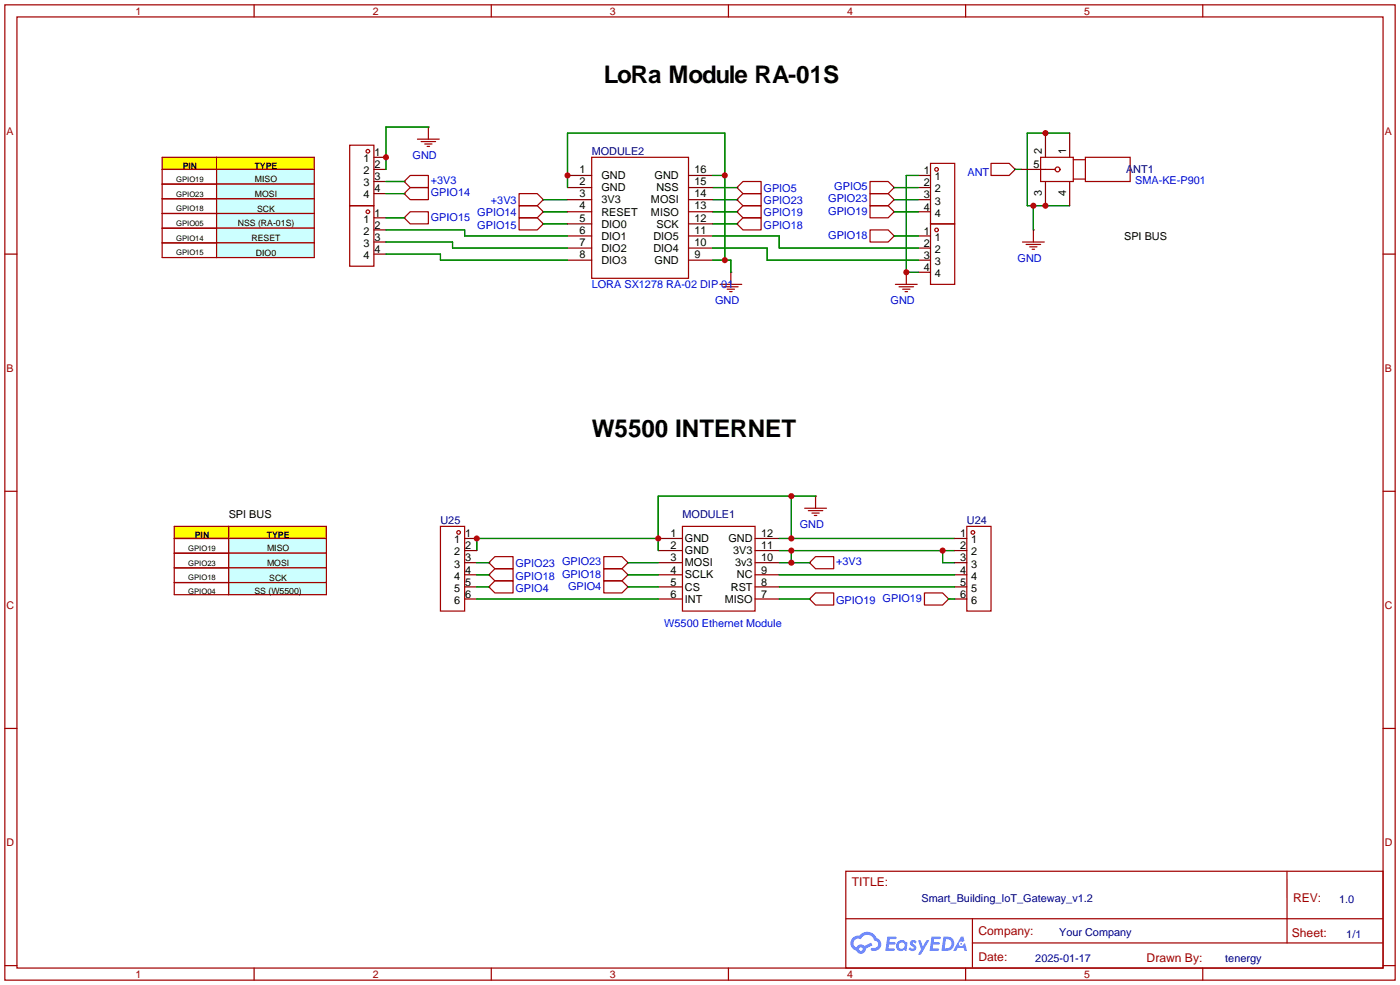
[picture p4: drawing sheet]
<svg xmlns="http://www.w3.org/2000/svg" width="294mm" height="207mm" viewBox="0 0 294 207" stroke-linecap="round" stroke-linejoin="round" font-family="sans-serif">
<g fill="none" stroke="#a10000" stroke-width=".25">
<path d="M1 1h291.9v204.7h-291.9zM3.6 3.6h286.7v199.6h-286.7zM53.3 1v2.6M103.1 1v2.6M152.9 1v2.6M202.7 1v2.6M252.5 1v2.6M1 53.3h2.6M290.3 53.3h2.6M1 103.1h2.6M290.3 103.1h2.6M1 152.9h2.6"/>
<path d="M290.3 152.9h2.6M177.5 182.9h112.8v20.3h-112.8zM177.6 192.8h112.6M204.1 197.9h86.1M204.1 192.8v10.2M270.2 182.9v15M1 202.7h2.6M53.3 203.2v2.5M103.1 203.2v2.5M152.9 203.2v2.5M202.7 203.2v2.5M252.5 203.2v2.5"/>
<path d="M290.3 202.7h2.6"/>
</g>
<g fill="#5487ff">
<path d="M191.2 197.5l.5-.2 .4 .1 .3 .3-.2 .4a.33 .33 0 0 0-.3-.3 .33 .33 0 0 0-.4 .1l.1 .1a.86 .86 0 0 1 .7 .7 .86 .86 0 0 1-.3 .8l-.7 .1-.6-.4 .4-.4 .5 .3 .2-.1v-.2a.88 .88 0 0 1-.6-1.3z"/>
<path d="M192.7 197.4h.6l.4 1.3 .8-1.3h.6l-1.8 3h-.6l.6-1.1z"/>
<path d="M186.3 196.6h1.6l.3 .1-.1 .4h-1.3l-.1 .6h1.1l.2 .3-.3 .3h-1.1l-.1 .8h1.2l.1 .2-.1 .2-1.8 .1z"/>
<path d="M195.6 196.6h1.6l.2 .1v.4h-1.3l-.1 .6h1.1l.2 .3-.3 .3h-1.1l-.1 .8h1.2l.1 .2-.1 .2-1.9 .1z"/>
<path d="M201.7 196.6h.5l.3 .9-.5 .2a.5 .5 0 0 0-.7 .2 .5 .5 0 0 0 .3 .7 .5 .5 0 0 0 .6-.4l.4-.2 .4 1.6h-.6l-.1-.7h-1.2l-.4 .7h-.6z"/>
<path d="M198 196.6l-.4 3h1a1.51 1.51 0 0 0 1.7-1.5 1.51 1.51 0 0 0-1.8-1.5zM198.6 197.1a1.02 1.02 0 0 1 1.1 1.2 1.02 1.02 0 0 1-1.4 .8z"/>
<path d="M188.5 197.6a1.11 1.11 0 0 0-.3 1.6 1.11 1.11 0 0 0 1.6 .2l.5 .2 .2-1.7-.4-.2a1.02 1.02 0 0 0-1.6-.1zM188.6 198.5a.67 .67 0 0 1 1.3 0 .67 .67 0 0 1-1.3 0z"/>
<path d="M179 196.9a1.58 1.58 0 0 0 .8 2.6 1.01 1.01 0 0 0 1.1 .7 1.01 1.01 0 0 0 .8-1.1l1.4-.7-.3-.5-1.3 .7a1.03 1.03 0 0 0-1.7 .3 1 1 0 0 1-.5-1.4 1 1 0 0 1 1.4-.3 1.49 1.49 0 0 1 1.5-1 1.49 1.49 0 0 1 1.4 1.2 .82 .82 0 0 1 .7 1.1 .82 .82 0 0 1-1.2 .5l-.3 .1v.3a1.4 1.4 0 0 0 2-.6 1.4 1.4 0 0 0-.8-1.9 2.19 2.19 0 0 0-3.7-.5l-.8 .1zM180.3 199.2a.4 .4 0 0 1 .8 0 .4 .4 0 0 1-.8 0z"/>
<circle cx="201.8" cy="198.1" r=".19"/>
</g>
<g fill="none" stroke="#a10000" stroke-width=".25">
<path d="M208 34.3h3.8l1.3 1.3-1.3 1.2h-3.8zM218.4 33h6.9v5.1h-6.9zM219.5 35.6h2M225.3 37.6h2.5M225.3 33.5h2.5M227.8 33h9.4v5.1h-9.4zM214.6 50.8h4.6M215.4 51.3h3M216.2 51.8h1.5M216.7 52.3h.5M216.9 48.3v2.5M126.7 116.8h3.9l1.2 1.3-1.2 1.3h-3.9z"/>
<path d="M126.7 119.4h3.9l1.2 1.3-1.2 1.2h-3.9zM143.3 110.5h15.2v17.8h-15.2zM168.9 106.7h4.6M169.7 107.2h3M169.9 118.1l1.3-1.3h3.8v2.6h-3.8zM170.4 107.7h1.6M170.9 108.2h.5M171.2 104.1v2.6M126.7 121.9h3.9l1.2 1.3-1.2 1.3h-3.9zM169.9 125.7l1.3-1.2h3.8v2.5h-3.8z"/>
<circle cx="222" cy="35.6" r=".51"/>
</g>
<g fill="none" stroke="#870000" stroke-width=".25">
<path d="M213.1 35.6h.1M214.4 35.6h5.1M219.5 27.9v5.1M219.5 38.1v5.1M224.5 27.9v5.1M224.5 38.1v5.1M216.9 48.3h.1M131.8 118.1h.1M138.2 113h5.1M138.2 115.6h5.1M138.2 118.1h5.1M158.5 113h5.1"/>
<path d="M158.5 115.6h5.1M158.5 118.1h5.1M169.9 118.1h.1M171.2 104.1h.1M131.8 123.2h.1M131.8 120.7h.1M138.2 120.7h5.1M138.2 123.2h5.1M138.2 125.7h5.1M158.5 120.7h5.1M158.5 123.2h5.1M158.5 125.7h5.1"/>
<path d="M169.9 125.7h.1"/>
</g>
<g fill="none" stroke="#008700" stroke-width=".25">
<path d="M213.1 35.6h1.3M224.5 27.9h-8.9v15.3h8.9M216.9 43.2v5.1M131.8 118.1h6.4M138.2 113h-38.1v2.6M163.6 118.1h6.3M163.6 115.6h36.8M163.6 113h36.8M166.1 104.1v8.9M166.1 115.6v2.5M171.2 104.1h-33v11.5M197.9 115.6v2.5h2.5"/>
<path d="M131.8 120.7h6.4M131.8 123.2h6.4M163.6 125.7h6.3"/>
</g>
<path d="M36.6 110.5h11.4v2.5h-11.4z" fill="#ff0"/>
<path d="M36.6 110.5h11.4v2.5h-11.4z" fill="none" stroke="#a10000" stroke-width=".25"/>
<path d="M48 110.5h20.5v2.5h-20.5z" fill="#ff0"/>
<path d="M36.6 113v3.1h11.4v-5.6h20.5v2.5z" fill="none" stroke="#a10000" stroke-width=".25"/>
<path d="M48 113h20.5v3.1h-20.5z" fill="#cff"/>
<path d="M36.6 116.1v3.1h11.4v-6.2h20.5v3.1z" fill="none" stroke="#a10000" stroke-width=".25"/>
<path d="M48 116.1h20.5v3.1h-20.5z" fill="#cff"/>
<path d="M36.6 119.2v3.1h11.4v-6.2h20.5v3.1z" fill="none" stroke="#a10000" stroke-width=".25"/>
<path d="M48 119.2h20.5v3.1h-20.5z" fill="#cff"/>
<path d="M36.6 122.3v2.5h11.4v-5.6h20.5v3.1z" fill="none" stroke="#a10000" stroke-width=".25"/>
<path d="M48 122.3h20.5v2.5h-20.5z" fill="#cff"/>
<path d="M48 122.3h20.5v2.5h-20.5z" fill="none" stroke="#a10000" stroke-width=".25"/>
<path d="M34 33h11.5v2.6h-11.5z" fill="#ff0"/>
<path d="M34 33h11.5v2.6h-11.5z" fill="none" stroke="#a10000" stroke-width=".25"/>
<path d="M45.5 33h20.5v2.6h-20.5z" fill="#ff0"/>
<path d="M34 35.6v3h11.5v-5.6h20.5v2.6z" fill="none" stroke="#a10000" stroke-width=".25"/>
<path d="M45.5 35.6h20.5v3h-20.5z" fill="#cff"/>
<path d="M34 38.6v3.1h11.5v-6.1h20.5v3z" fill="none" stroke="#a10000" stroke-width=".25"/>
<path d="M45.5 38.6h20.5v3.1h-20.5z" fill="#cff"/>
<path d="M34 41.7v3.1h11.5v-6.2h20.5v3.1z" fill="none" stroke="#a10000" stroke-width=".25"/>
<path d="M45.5 41.7h20.5v3.1h-20.5z" fill="#cff"/>
<path d="M34 44.8v3.1h11.5v-6.2h20.5v3.1z" fill="none" stroke="#a10000" stroke-width=".25"/>
<path d="M45.5 44.8h20.5v3.1h-20.5z" fill="#cff"/>
<path d="M34 47.9v3.1h11.5v-6.2h20.5v3.1z" fill="none" stroke="#a10000" stroke-width=".25"/>
<path d="M45.5 47.9h20.5v3.1h-20.5z" fill="#cff"/>
<path d="M34 51v3.1h11.5v-6.2h20.5v3.1z" fill="none" stroke="#a10000" stroke-width=".25"/>
<path d="M45.5 51h20.5v3.1h-20.5z" fill="#cff"/>
<g fill="none" stroke="#a10000" stroke-width=".25">
<path d="M73.4 30.5h5.1v12.7h-5.1zM86.1 36.8h3.8v2.6h-3.8l-1.3-1.3zM87.6 29.2h4.6M88.4 29.7h3M89.2 30.2h1.5M89.7 30.7h.5M89.9 26.7v2.5M124.2 33h20.3v25.4h-20.3zM154.7 39.4l1.3-1.3h3.8v2.5h-3.8zM182.6 38.1h3.8l1.3 1.3-1.3 1.2h-3.8zM195.3 34.3h5.1v12.7h-5.1zM45.5 51h20.5v3.1h-20.5z"/>
<path d="M73.4 43.2h5.1v12.7h-5.1zM84.8 40.6l1.3-1.2h3.8v2.5h-3.8zM84.8 45.7l1.3-1.2h3.8v2.5h-3.8zM109 43.2h3.8l1.2 1.3-1.2 1.2h-3.8zM109 40.6h3.8l1.2 1.3-1.2 1.3h-3.8zM109 45.7h3.8l1.2 1.3-1.2 1.3h-3.8zM151.1 59.7h4.6M153.4 57.2v2.5M156 43.2h3.8v2.5h-3.8l-1.3-1.2zM156 40.6h3.8v2.6h-3.8l-1.3-1.3zM156 45.7h3.8v2.6h-3.8l-1.3-1.3zM182.6 43.2h3.8l1.3 1.3-1.3 1.2h-3.8z"/>
<path d="M182.6 40.6h3.8l1.3 1.3-1.3 1.3h-3.8zM182.6 48.3h3.8l1.3 1.2-1.3 1.3h-3.8zM188 59.7h4.5M190.2 57.2v2.5M195.3 47h5.1v12.7h-5.1zM151.9 60.2h3M152.7 60.7h1.5M153.2 61.2h.5M188.7 60.2h3.1M189.5 60.7h1.5M190 61.2h.5M92.5 110.5h5v17.8h-5z"/>
<path d="M102.6 118.1l1.3-1.3h3.8v2.6h-3.8zM202.9 110.5h5.1v17.8h-5.1zM102.6 123.2l1.3-1.3h3.8v2.6h-3.8zM102.6 120.7l1.3-1.3h3.8v2.5h-3.8zM194.1 124.5h3.8l1.2 1.2-1.2 1.3h-3.8z"/>
<circle cx="77.2" cy="31.8" r=".38"/>
<circle cx="196.6" cy="35.6" r=".38"/>
<circle cx="77.2" cy="44.5" r=".38"/>
<circle cx="196.6" cy="48.3" r=".38"/>
<circle cx="96.3" cy="111.8" r=".38"/>
<circle cx="204.2" cy="111.8" r=".38"/>
</g>
<g fill="none" stroke="#870000" stroke-width=".25">
<path d="M78.5 33h2.5M78.5 35.6h2.5M78.5 38.1h2.5M84.8 38.1h.1M89.9 26.7h.1M119.1 36.8h5.1M119.1 39.4h5.1M144.5 36.8h5.1M144.5 39.4h5.1M154.7 39.4h.1M187.7 39.4h.1M192.8 36.8h2.5"/>
<path d="M192.8 39.4h2.5M78.5 40.6h2.5M78.5 45.7h2.5M78.5 48.3h2.5M78.5 50.8h2.5M78.5 53.3h2.5M84.8 40.6h.1M84.8 45.7h.1M114 44.5h.1M114 41.9h.1M114 47h.1M119.1 41.9h5.1"/>
<path d="M119.1 44.5h5.1M119.1 47h5.1M119.1 49.5h5.1M119.1 52.1h5.1M119.1 54.6h5.1M144.5 41.9h5.1M144.5 44.5h5.1M144.5 47h5.1M144.5 49.5h5.1M144.5 52.1h5.1M144.5 54.6h5.1M153.4 57.2h.1"/>
<path d="M154.7 44.5h.1M154.7 41.9h.1M154.7 47h.1M187.7 44.5h.1M187.7 41.9h.1M187.7 49.5h.1M190.2 57.2h.1M192.8 41.9h2.5M192.8 44.5h2.5M192.8 49.5h2.5M192.8 52.1h2.5M192.8 54.6h2.5"/>
<path d="M192.8 57.2h2.5M97.5 113h2.6M97.5 115.6h2.6M97.5 118.1h2.6M102.6 118.1h.1M200.4 113h2.5M200.4 115.6h2.5M200.4 118.1h2.5M97.5 120.7h2.6M97.5 123.2h2.6M97.5 125.7h2.6M102.6 123.2h.1"/>
<path d="M102.6 120.7h.1M199.1 125.7h.1M200.4 120.7h2.5M200.4 123.2h2.5M200.4 125.7h2.5"/>
</g>
<g fill="none" stroke="#008700" stroke-width=".25">
<path d="M81 38.1h3.8M89.9 26.7h-8.9v8.9M119.1 39.4v-11.5h33v26.7M149.6 39.4h5.1M149.6 36.8h2.5M187.7 39.4h5.1M192.8 36.8h-2.6v20.4h2.6M81 53.3h11.5v1.3h26.6M81 48.3h16.5v1.2h21.6M81 50.8h14v1.3h24.1M81 40.6h3.8M81 45.7h3.8"/>
<path d="M114 47h5.1M114 44.5h5.1M114 41.9h5.1M149.6 47h5.1M149.6 44.5h5.1M149.6 41.9h5.1M149.6 54.6h3.8v2.6M149.6 52.1h11.4v2.5h31.8M149.6 49.5h14v2.6h29.2M187.7 44.5h5.1M187.7 41.9h5.1M187.7 49.5h5.1"/>
<path d="M100.1 118.1h2.5M100.1 120.7h2.5M100.1 123.2h2.5M100.1 125.7h38.1M163.6 120.7h36.8M163.6 123.2h36.8M199.1 125.7h1.3"/>
</g>
<g fill="#c00">
<circle cx="219.5" cy="27.9" r=".63"/>
<circle cx="216.9" cy="43.2" r=".63"/>
<circle cx="219.5" cy="43.2" r=".63"/>
<circle cx="166.1" cy="118.1" r=".63"/>
<circle cx="166.1" cy="115.6" r=".63"/>
<circle cx="197.9" cy="115.6" r=".63"/>
<circle cx="166.1" cy="113" r=".63"/>
<circle cx="166.1" cy="104.1" r=".63"/>
<circle cx="138.2" cy="113" r=".63"/>
<circle cx="100.1" cy="113" r=".63"/>
<circle cx="152.1" cy="54.6" r=".63"/>
<circle cx="152.1" cy="36.8" r=".63"/>
<circle cx="119.1" cy="36.8" r=".63"/>
<circle cx="190.2" cy="57.1" r=".63"/>
<circle cx="81" cy="33" r=".63"/>
</g>
<g font-size="5.1">
<text x="126.7" y="17.5">LoRa Module RA-01S</text>
<text x="124.2" y="91.6">W5500 INTERNET</text>
</g>
<g font-size="2.5" fill="#a00000">
<text x="178.8" y="186">TITLE:</text>
<text x="271.4" y="189.4">REV:</text>
<text x="205.4" y="196.3">Company:</text>
<text x="271.2" y="196.7">Sheet:</text>
<text x="205.4" y="201.8">Date:</text>
<text x="240.7" y="201.9">Drawn By:</text>
</g>
<g font-size="2.3">
<text x="76.3" y="34">1</text>
<text x="78.6" y="32.8">1</text>
<text x="78.6" y="35.3">2</text>
<text x="216.9" y="35.3">5</text>
<text x="218.7" y="32.2" transform="rotate(-90 218.7 32.2)">2</text>
<text x="223.8" y="32.2" transform="rotate(-90 223.8 32.2)">1</text>
<text x="76.3" y="36.6">2</text>
<text x="76.3" y="39.1">3</text>
<text x="76.3" y="41.7">4</text>
<text x="78.6" y="37.8">3</text>
<text x="78.6" y="40.4">4</text>
<text x="121.7" y="36.4">1</text>
<text x="121.7" y="38.9">2</text>
<text x="121.7" y="41.4">3</text>
<text x="126.2" y="37.6">GND</text>
<text x="126.2" y="40.2">GND</text>
<text x="137.4" y="37.6">GND</text>
<text x="137.8" y="40.2">NSS</text>
<text x="145.8" y="41.4">14</text>
<text x="145.8" y="38.9">15</text>
<text x="145.8" y="36.4">16</text>
<text x="193.9" y="36.6">1</text>
<text x="193.9" y="39.1">2</text>
<text x="193.9" y="41.7">3</text>
<text x="196.3" y="37.8">1</text>
<text x="196.3" y="40.4">2</text>
<text x="218.7" y="41.1" transform="rotate(-90 218.7 41.1)">3</text>
<text x="223.8" y="41.1" transform="rotate(-90 223.8 41.1)">4</text>
<text x="76.3" y="46.7">1</text>
<text x="78.6" y="45.5">1</text>
<text x="121.7" y="44">4</text>
<text x="121.7" y="46.5">5</text>
<text x="126.2" y="42.7">3V3</text>
<text x="126.2" y="45.2">RESET</text>
<text x="126.2" y="47.8">DIO0</text>
<text x="136.6" y="45.2">MISO</text>
<text x="136.6" y="42.7">MOSI</text>
<text x="137.8" y="47.8">SCK</text>
<text x="145.8" y="46.5">12</text>
<text x="145.8" y="44">13</text>
<text x="193.9" y="44.2">4</text>
<text x="196.3" y="42.9">3</text>
<text x="196.3" y="45.5">4</text>
<text x="76.3" y="49.3">2</text>
<text x="76.3" y="51.8">3</text>
<text x="78.6" y="48">2</text>
<text x="78.6" y="50.5">3</text>
<text x="78.6" y="53.1">4</text>
<text x="121.7" y="49.1">6</text>
<text x="121.7" y="51.6">7</text>
<text x="126.2" y="50.3">DIO1</text>
<text x="126.2" y="52.9">DIO2</text>
<text x="137.2" y="52.9">DIO4</text>
<text x="137.2" y="50.3">DIO5</text>
<text x="145.8" y="51.6">10</text>
<text x="145.8" y="49.1">11</text>
<text x="193.9" y="49.3">1</text>
<text x="193.9" y="51.8">2</text>
<text x="196.3" y="50.5">1</text>
<text x="196.3" y="53.1">2</text>
<text x="236" y="50.3">SPI BUS</text>
<text x="76.3" y="54.4">4</text>
<text x="121.7" y="54.1">8</text>
<text x="126.2" y="55.4">DIO3</text>
<text x="137.4" y="55.4">GND</text>
<text x="145.8" y="54.1">9</text>
<text x="193.9" y="54.4">3</text>
<text x="193.9" y="56.9">4</text>
<text x="196.3" y="55.6">3</text>
<text x="196.3" y="58.2">4</text>
<text x="48" y="108.7">SPI BUS</text>
<text x="97.7" y="112.8">1</text>
<text x="140.7" y="112.8">1</text>
<text x="143.8" y="113.8">GND</text>
<text x="152.9" y="113.8">GND</text>
<text x="159.8" y="112.8">12</text>
<text x="201.5" y="112.8">1</text>
<text x="95.3" y="114">1</text>
<text x="95.3" y="116.6">2</text>
<text x="95.3" y="119.1">3</text>
<text x="97.7" y="115.3">2</text>
<text x="97.7" y="117.9">3</text>
<text x="140.7" y="115.3">2</text>
<text x="140.7" y="117.9">3</text>
<text x="143.8" y="116.3">GND</text>
<text x="143.8" y="118.9">MOSI</text>
<text x="153.9" y="116.3">3V3</text>
<text x="154.3" y="118.9">3v3</text>
<text x="159.8" y="117.9">10</text>
<text x="159.8" y="115.3">11</text>
<text x="201.5" y="115.3">2</text>
<text x="201.5" y="117.9">3</text>
<text x="203.9" y="114">1</text>
<text x="203.9" y="116.6">2</text>
<text x="203.9" y="119.1">3</text>
<text x="95.3" y="121.7">4</text>
<text x="95.3" y="124.2">5</text>
<text x="97.7" y="120.4">4</text>
<text x="97.7" y="122.9">5</text>
<text x="97.7" y="125.5">6</text>
<text x="140.7" y="120.4">4</text>
<text x="140.7" y="122.9">5</text>
<text x="140.7" y="125.5">6</text>
<text x="143.8" y="121.4">SCLK</text>
<text x="143.8" y="124">CS</text>
<text x="153.4" y="124">RST</text>
<text x="154.7" y="121.4">NC</text>
<text x="159.8" y="125.5">7</text>
<text x="159.8" y="122.9">8</text>
<text x="159.8" y="120.4">9</text>
<text x="201.5" y="120.4">4</text>
<text x="201.5" y="122.9">5</text>
<text x="201.5" y="125.5">6</text>
<text x="203.9" y="121.7">4</text>
<text x="203.9" y="124.2">5</text>
<text x="95.3" y="126.7">6</text>
<text x="143.8" y="126.5">INT</text>
<text x="152.1" y="126.5">MISO</text>
<text x="203.9" y="126.7">6</text>
</g>
<g font-size="2.3" fill="#00f">
<text x="86.6" y="33.4">GND</text>
<text x="90.4" y="41.2">GPIO14</text>
<text x="90.4" y="38.7">+3V3</text>
<text x="160.3" y="40.4">GPIO5</text>
<text x="175.1" y="40">GPIO5</text>
<text x="203.1" y="36.9">ANT</text>
<text x="238.3" y="38.5">SMA-KE-P901</text>
<text x="90.4" y="46.3">GPIO15</text>
<text x="100.2" y="45.4">GPIO14</text>
<text x="100.2" y="48">GPIO15</text>
<text x="103.1" y="42.9">+3V3</text>
<text x="160.3" y="45.4">GPIO19</text>
<text x="160.3" y="42.9">GPIO23</text>
<text x="160.3" y="48">GPIO18</text>
<text x="173.9" y="45">GPIO19</text>
<text x="173.9" y="42.5">GPIO23</text>
<text x="173.9" y="50.1">GPIO18</text>
<text x="213.6" y="55">GND</text>
<text x="124.2" y="60.5">LORA SX1278 RA-02 DIP 01</text>
<text x="150.1" y="63.9">GND</text>
<text x="186.9" y="63.9">GND</text>
<text x="167.9" y="110.9">GND</text>
<text x="108.2" y="119.1">GPIO23 GPIO23</text>
<text x="175.5" y="118.7">+3V3</text>
<text x="108.2" y="124.2">GPIO4</text>
<text x="108.2" y="121.6">GPIO18 GPIO18</text>
<text x="119.2" y="123.8">GPIO4</text>
<text x="139.4" y="131.6">W5500 Ethernet Module</text>
<text x="175.5" y="126.7">GPIO19 GPIO19</text>
</g>
<g font-size="2.3" fill="#000080">
<text x="124.2" y="32.5">MODULE2</text>
<text x="236.4" y="36.3">ANT1</text>
<text x="92.5" y="110">U25</text>
<text x="143.3" y="108.7">MODULE1</text>
<text x="202.9" y="110">U24</text>
<text x="193.5" y="189.4">Smart_Building_IoT_Gateway_v1.2</text>
<text x="281.1" y="189.5">1.0</text>
<text x="222.3" y="196.4">Your Company</text>
<text x="282.6" y="196.9">1/1</text>
<text x="217.3" y="202">2025-01-17</text>
<text x="257.2" y="202">tenergy</text>
</g>
<g font-size="2.2" fill="#a00000">
<text x="28.4" y="3.1">1</text>
<text x="78.2" y="3.1">2</text>
<text x="128" y="3.1">3</text>
<text x="177.8" y="3.1">4</text>
<text x="227.6" y="3.1">5</text>
<text x="1.4" y="28.3">A</text>
<text x="290.7" y="28.3">A</text>
<text x="1.4" y="78.1">B</text>
<text x="290.7" y="78.1">B</text>
<text x="1.4" y="127.9">C</text>
<text x="290.7" y="127.9">C</text>
<text x="1.4" y="177.7">D</text>
<text x="290.7" y="177.7">D</text>
<text x="28.4" y="205.2">1</text>
<text x="78.2" y="205.2">2</text>
<text x="128" y="205.2">3</text>
<text x="177.8" y="205.2">4</text>
<text x="227.6" y="205.2">5</text>
</g>
<g font-size="1.8">
<text x="38.4" y="35.5">PIN</text>
<text x="53.5" y="35.5">TYPE</text>
<text x="53.5" y="38.3">MISO</text>
<text x="53.5" y="41.4">MOSI</text>
<text x="49.9" y="47.5">NSS (RA-01S)</text>
<text x="54" y="44.4">SCK</text>
<text x="52.8" y="50.6">RESET</text>
<text x="53.7" y="53.7">DIO0</text>
<text x="40.9" y="112.9">PIN</text>
<text x="56" y="112.9">TYPE</text>
<text x="56" y="115.7">MISO</text>
<text x="56" y="118.8">MOSI</text>
<text x="53.4" y="124.7">SS (W5500)</text>
<text x="56.5" y="121.9">SCK</text>
</g>
<g font-size="1.6">
<text x="37" y="38.2">GPIO19</text>
<text x="37" y="41.3">GPIO23</text>
<text x="37" y="44.4">GPIO18</text>
<text x="37" y="47.5">GPIO05</text>
<text x="37" y="50.5">GPIO14</text>
<text x="37" y="53.6">GPIO15</text>
<text x="39.5" y="115.7">GPIO19</text>
<text x="39.5" y="118.8">GPIO23</text>
<text x="39.5" y="121.8">GPIO18</text>
<text x="39.5" y="124.7">GPIO04</text>
</g>
</svg>
